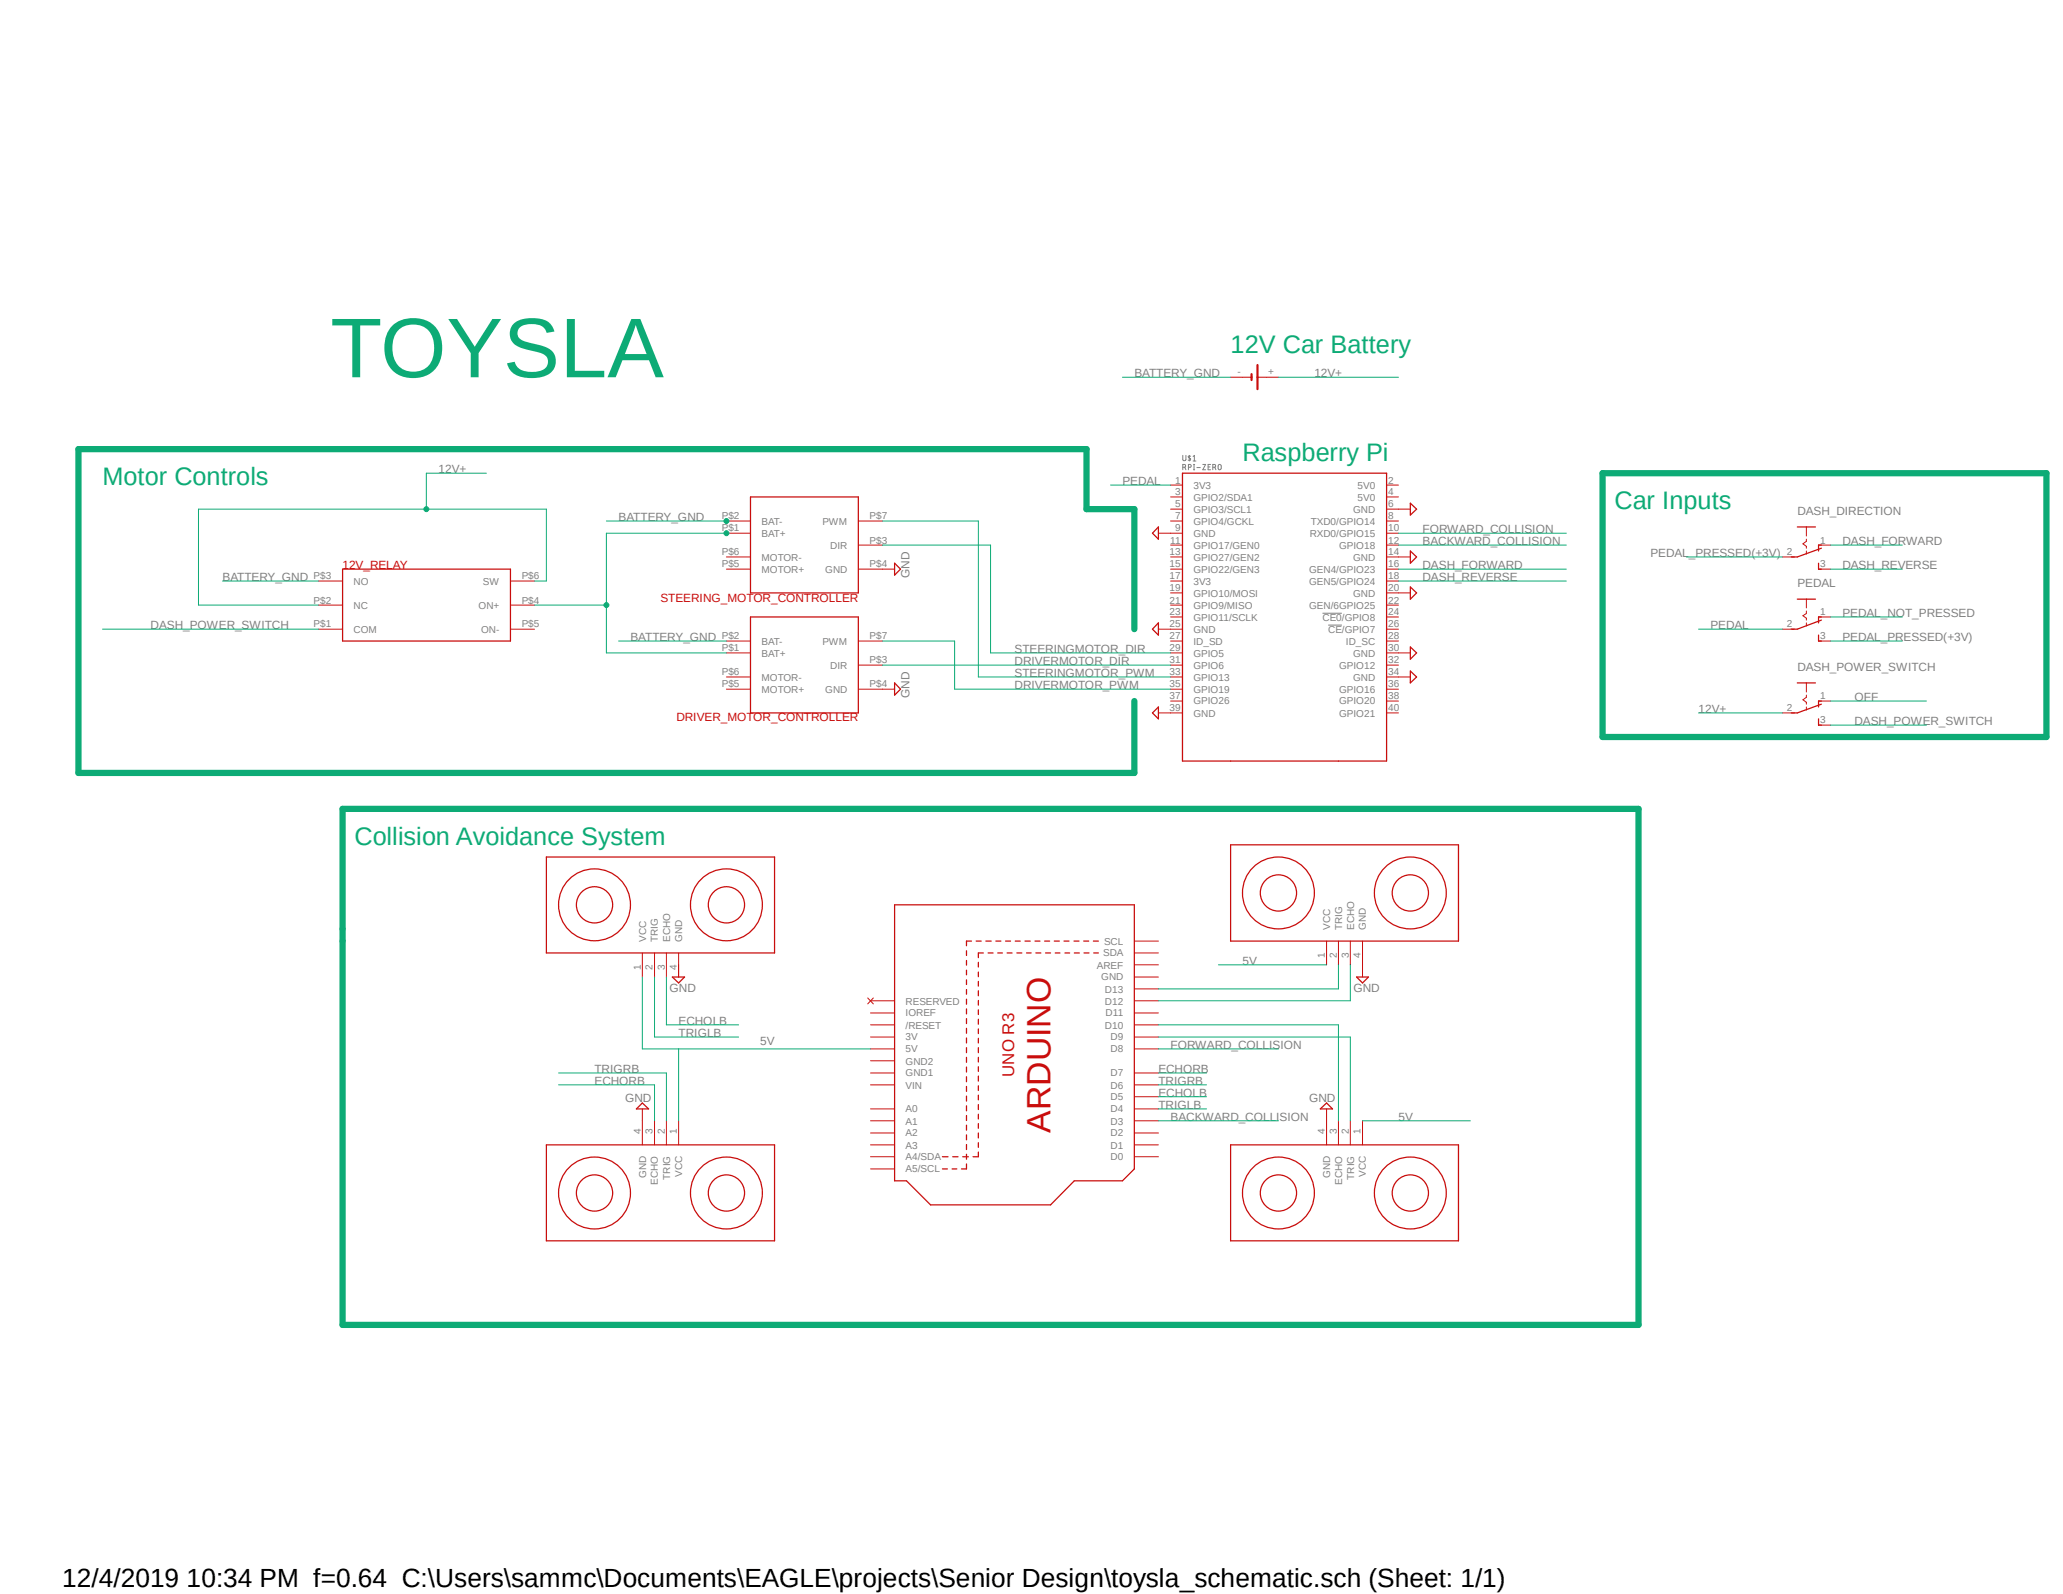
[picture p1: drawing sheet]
<svg xmlns="http://www.w3.org/2000/svg" width="279mm" height="216mm" viewBox="0 0 279 216" stroke-linecap="round" stroke-linejoin="round" font-family="sans-serif">
<path d="M10.2 39.4l267.4 140.5M277.6 39.4l-267.4 140.5" fill="none" stroke="#fff" stroke-width=".14"/>
<g fill="none" stroke="#808080" stroke-width=".14">
<path d="M160.2 63.3h.3v-.4h-.3v.7M160.2 61.7v.7a.24 .24 0 0 0 .4-.2v-.5M160.4 63.3l.2 .3M161 63.3h.2l.1-.3-.3-.1v.7M161.1 61.7v.7M161.2 61.8h-.2h-.1l.3 .3v.3l-.3-.1M161.6 61.8l.2-.1v.7M161.6 62.4h.4M161.6 62.9h.2M161.6 63.6h.2M161.7 62.9v.7M162.1 63.3h.5"/>
<path d="M162.9 62.9h.4l-.4 .7h.4M163.6 63.2h.3M164 62.9h-.4v.7h.4M164.3 63.3h.3v-.4h-.3v.7M164.5 63.3l.2 .3M165 63l.2-.1 .2 .2v.4l-.3 .1a.54 .54 0 0 1-.1-.6zM179.1 83.1h2.6M179.9 84.7h1.8"/>
</g>
<g fill="none" stroke="#c90d0c" stroke-width=".17">
<path d="M46.4 77.1h22.7v9.7h-22.7zM101.6 67.3h14.6v13h-14.6zM121.2 76.3l.8 .8-.8 .8zM156.9 71.4v1.6l-.8-.8zM160.1 64.1h27.7v39h-27.7zM191 68.2l.9 .8-.9 .8zM191 74.6l.9 .8-.9 .9zM191 79.5l.9 .8-.9 .9zM243.4 71.4h2.5M246.3 76.3v.8h.4M246.7 73.8h-.4v.8M246.7 74.3l-3.3 1.1h-.8"/>
<path d="M101.6 83.6h14.6v13h-14.6zM121.2 92.5l.8 .8-.8 .8zM156.1 96.6l.8-.8v1.6zM156.9 84.4v1.6l-.8-.8zM191 87.6l.9 .8-.9 .9zM191 90.9l.9 .8-.9 .8zM243.4 81.2h2.5M243.4 92.5h2.5M246.3 86v.8h.4M246.3 97.4v.8h.4M246.7 84l-3.3 1.2h-.8M246.7 83.6h-.4v.8"/>
<path d="M246.7 95h-.4v.8M246.7 95.4l-3.3 1.2h-.8M74 116.1h30.9v13h-30.9zM166.7 114.4h30.8v13.1h-30.8zM91.1 132.3h1.6l-.8 .8zM121.2 122.6h32.4v35.7l-1.6 1.6h-6.5l-3.2 3.3h-16.3l-3.2-3.3h-1.6zM130.9 128.8v.6M130.9 130.1v.6M130.9 131.4v.6M130.9 132.7v.6M130.9 134v.7M130.9 135.3v.7"/>
<path d="M130.9 136.7v.6M130.9 138v.6M130.9 139.3v.7M131.6 127.5h-.7v.6M132.2 127.5h.7M132.5 130.3v.7M132.5 131.7v.6M132.5 132.9v.7M132.5 134.2v.7M132.5 135.5v.6M132.5 136.8v.6M132.5 138v.7"/>
<path d="M132.5 139.4v.6M133.2 129.1h-.7v.6M133.5 127.5h.7M133.8 129.1h.7M134.9 127.5h.7M135.1 129.1h.7M136.2 127.5h.7M136.4 129.1h.7M137.5 127.5h.7M137.7 129.1h.7M138.8 127.5h.7M139 129.1h.7"/>
<path d="M140.2 127.5h.6M140.3 129.1h.7M141.5 127.5h.7M141.6 129.1h.7M142.8 127.5h.7M142.9 129.1h.7M144.1 127.5h.7M144.2 129.1h.7M145.5 127.5h.6M145.5 129.1h.7M146.8 127.5h.6M146.8 129.1h.7"/>
<path d="M148.1 127.5h.7M148.1 129.1h.7M183.7 132.3h1.6l-.8 .8zM74 155.1h30.9v13h-30.9zM87 149.4l.8 .8h-1.6zM127.6 158.3h.7M127.6 156.7h.8M128.9 158.3h.7M129 156.7h.8M130.4 156.7h.7M130.9 140.6v.7M130.9 141.9v.7"/>
<path d="M130.9 143.2v.7M130.9 144.5v.7M130.9 145.8v.7M130.9 147.2v.6M130.9 148.5v.6M130.9 149.8v.7M130.9 151.1v.7M130.9 152.4v.7M130.9 153.7v.7M130.9 155v.7M130.9 156.3v.7M130.9 157.6v.7h-.7"/>
<path d="M132.5 140.6v.7M132.5 141.9v.7M132.5 143.2v.6M132.5 144.5v.6M132.5 145.8v.6M132.5 147.1v.6M132.5 148.3v.7M132.5 149.6v.7M132.5 150.9v.7M132.5 152.2v.6M132.5 153.5v.6M132.5 154.8v.6"/>
<path d="M132.5 156v.7h-.7M166.7 155.1h30.8v13h-30.8zM178.8 150.2l.9-.8 .8 .8z"/>
<circle cx="80.5" cy="122.6" r="4.9"/>
<circle cx="80.5" cy="122.6" r="2.46"/>
<circle cx="98.4" cy="122.6" r="4.9"/>
<circle cx="98.4" cy="122.6" r="2.46"/>
<circle cx="173.1" cy="120.9" r="4.9"/>
<circle cx="173.1" cy="120.9" r="2.46"/>
<circle cx="191" cy="120.9" r="4.9"/>
<circle cx="191" cy="120.9" r="2.46"/>
<circle cx="80.5" cy="161.6" r="4.9"/>
<circle cx="80.5" cy="161.6" r="2.46"/>
<circle cx="98.4" cy="161.6" r="4.9"/>
<circle cx="98.4" cy="161.6" r="2.46"/>
<circle cx="173.1" cy="161.6" r="4.9"/>
<circle cx="173.1" cy="161.6" r="2.46"/>
<circle cx="191" cy="161.6" r="4.9"/>
<circle cx="191" cy="161.6" r="2.46"/>
</g>
<g fill="none" stroke="#c90d0c" stroke-width=".14">
<path d="M166.7 51.1h2.8M170.3 51.1h2.8M43.1 78.7h3.3M69.1 78.7h3.3M98.4 70.6h3.2M98.4 72.2h3.2M98.4 75.4h3.2M98.4 77.1h3.2M116.2 70.6h3.3M116.2 73.8h3.3M116.2 77.1h5M156.9 72.2h3.2"/>
<path d="M158.5 65.7h1.6M158.5 67.3h1.6M158.5 69h1.6M158.5 70.6h1.6M158.5 73.8h1.6M158.5 75.4h1.6M158.5 77.1h1.6M158.5 78.7h1.6M187.8 65.7h1.6M187.8 67.3h1.6M187.8 69h3.2M187.8 70.6h1.6"/>
<path d="M187.8 72.2h1.6M187.8 73.8h1.6M187.8 75.4h3.2M187.8 77.1h1.6M187.8 78.7h1.6M241.4 75.4h1.6M244.6 71.4v1.2M244.6 73v.3l-.4 .4 .4 .3v.3M244.6 74.6v.5M246.3 73.8h1.6M246.3 77.1h1.6M43.1 82h3.3"/>
<path d="M43.1 85.2h3.3M69.1 82h3.3M69.1 85.2h3.3M98.4 86.8h3.2M98.4 88.4h3.2M98.4 91.7h3.2M98.4 93.3h3.2M116.2 86.8h3.3M116.2 90.1h3.3M116.2 93.3h5M156.9 85.2h3.2M156.9 96.6h3.2"/>
<path d="M158.5 80.3h1.6M158.5 82h1.6M158.5 83.6h1.6M158.5 86.8h1.6M158.5 88.4h1.6M158.5 90.1h1.6M158.5 91.7h1.6M158.5 93.3h1.6M158.5 95h1.6M187.8 80.3h3.2M187.8 82h1.6M187.8 83.6h1.6"/>
<path d="M187.8 85.2h1.6M187.8 86.8h1.6M187.8 88.4h3.2M187.8 90.1h1.6M187.8 91.7h3.2M187.8 93.3h1.6M187.8 95h1.6M187.8 96.6h1.6M241.4 85.2h1.6M241.4 96.6h1.6M244.6 81.2v1.1M244.6 82.8v.3l-.4 .3 .4 .3v.3"/>
<path d="M244.6 84.4v.4M244.6 92.5v1.2M244.6 94.1v.3l-.4 .4 .4 .3v.3M244.6 95.8v.4M246.3 83.6h1.6M246.3 86.8h1.6M246.3 95h1.6M246.3 98.2h1.6M87 129.1v3.2M88.6 129.1v3.2M90.3 129.1v3.2M91.9 129.1v3.2"/>
<path d="M117.5 135.2l.8 .8M117.9 138.8h3.3M117.9 137.2h3.3M117.9 135.6h3.3M118.3 135.2l-.8 .8M153.6 138.8h3.3M153.6 137.2h3.3M153.6 135.6h3.3M153.6 133.9h3.3M153.6 132.3h3.3M153.6 130.7h3.3M153.6 127.5h3.3"/>
<path d="M153.6 129.1h3.3M179.7 127.5v3.2M181.3 127.5v3.2M182.9 127.5v3.2M184.5 127.5v4.8M87 150.2v4.9M88.6 151.8v3.3M90.3 151.8v3.3M91.9 151.8v3.3M117.9 156.7h3.3M117.9 155.1h3.3M117.9 153.5h3.3"/>
<path d="M117.9 151.8h3.3M117.9 150.2h3.3M117.9 146.9h3.3M117.9 145.3h3.3M117.9 142.1h3.3M117.9 140.5h3.3M117.9 158.3h3.3M117.9 143.7h3.3M153.6 156.7h3.3M153.6 155.1h3.3M153.6 153.5h3.3M153.6 151.8h3.3"/>
<path d="M153.6 150.2h3.3M153.6 148.5h3.3M153.6 146.9h3.3M153.6 145.3h3.3M153.6 142.1h3.3M153.6 140.5h3.3M179.7 150.2v4.9M181.3 151.8v3.3M182.9 151.8v3.3M184.5 151.8v3.3"/>
</g>
<path d="M169.5 50.7v.8M170.3 49.4v3.3" fill="none" stroke="#c90d0c" stroke-width=".3"/>
<path d="M82.1 72.2v16.2h16.3M119.5 70.6h13v21.1h26M119.5 73.8h14.7v14.6h24.3M72.4 82h9.7M119.5 86.8h9.8v6.5h29.2M119.5 90.1h39" fill="none" stroke="#0dab76" stroke-width=".14"/>
<circle cx="82.1" cy="82" r=".33" fill="#0dab76"/>
<g fill="none" stroke="#0dab76" stroke-width=".14">
<path d="M82.1 72.2h16.3"/>
<circle cx="82.1" cy="82" r=".33"/>
</g>
<circle cx="98.4" cy="72.2" r=".33" fill="#0dab76"/>
<g fill="none" stroke="#0dab76" stroke-width=".14">
<path d="M57.7 64.1v4.9M72.4 78.7h1.6v-9.7h-47.1v13h16.2"/>
<circle cx="98.4" cy="72.2" r=".33"/>
</g>
<circle cx="57.7" cy="69" r=".33" fill="#0dab76"/>
<g fill="none" stroke="#0dab76" stroke-width=".14">
<path d="M173.1 51.1h16.3M30.1 78.7h13M57.7 64.1h8.2M82.1 70.6h16.3M230 96.6h11.4"/>
<circle cx="57.7" cy="69" r=".33"/>
</g>
<circle cx="98.4" cy="70.6" r=".33" fill="#0dab76"/>
<g fill="none" stroke="#0dab76" stroke-width=".14">
<path d="M152 51.1h14.7M150.4 65.7h8.1M189.4 72.2h22.7M189.4 73.8h22.7M189.4 77.1h22.7M189.4 78.7h22.7M228.4 75.4h13M247.9 73.8h9.7M247.9 77.1h9.7M13.9 85.2h29.2M83.8 86.8h14.6M230 85.2h11.4"/>
<path d="M247.9 86.8h9.7M247.9 98.2h13M247.9 83.6h9.7M247.9 95h13M87 132.3v9.8h30.9M88.6 132.3v8.2h11.4M90.3 132.3v6.5h9.7M156.9 138.8h24.4v13M165 130.7h14.7M181.3 130.7v3.2h-24.4M182.9 130.7v4.9h-26M75.6 146.9h13v4.9"/>
<path d="M75.6 145.3h14.7v6.5M91.9 142.1v9.7M156.9 142.1h16.2M156.9 151.8h16.2M156.9 140.5h26v11.3M156.9 150.2h6.5M156.9 148.5h6.5M156.9 146.9h6.5M156.9 145.3h6.5M184.5 151.8h14.6"/>
<circle cx="98.4" cy="70.6" r=".33"/>
</g>
<path d="M217 64.1h60.2v35.7h-60.2zM153.6 85.2v-16.2h-6.4v-8.2h-136.6v43.9h143v-9.7M46.4 109.6h175.5v69.9h-175.5z" fill="none" stroke="#0dab76" stroke-width=".85"/>
<text font-size="11.5" fill="#0dab76" x="44.7" y="51.1">TOYSLA</text>
<text font-size="4.6" fill="#c90d0c" x="142.3" y="153.4" transform="rotate(-90 142.3 153.4)">ARDUINO</text>
<text font-size="3.6" x="8.4" y="214.9">12/4/2019 10:34 PM f=0.64 C:\Users\sammc\Documents\EAGLE\projects\Senior Design\toysla_schematic.sch (Sheet: 1/1)</text>
<g font-size="3.4" fill="#0dab76">
<text x="166.7" y="47.8">12V Car Battery</text>
<text x="13.9" y="65.7">Motor Controls</text>
<text x="168.3" y="62.4">Raspberry Pi</text>
<text x="218.7" y="69">Car Inputs</text>
<text x="48" y="114.5">Collision Avoidance System</text>
</g>
<text font-size="2.3" fill="#c90d0c" x="137.4" y="145.8" transform="rotate(-90 137.4 145.8)">UNO R3</text>
<g font-size="1.6" fill="#808080">
<text x="153.6" y="51.1">BATTERY_GND</text>
<text x="178" y="51.1">12V+</text>
<text x="59.4" y="64.1">12V+</text>
<text x="152" y="65.7">PEDAL</text>
<text x="83.8" y="70.6">BATTERY_GND</text>
<text x="243.4" y="69.8">DASH_DIRECTION</text>
<text x="192.7" y="72.2">FORWARD_COLLISION</text>
<text x="192.7" y="73.8">BACKWARD_COLLISION</text>
<text x="192.7" y="77.1">DASH_FORWARD</text>
<text x="223.5" y="75.4">PEDAL_PRESSED(+3V)</text>
<text x="249.5" y="73.8">DASH_FORWARD</text>
<text x="249.5" y="77.1">DASH_REVERSE</text>
<text x="30.1" y="78.7">BATTERY_GND</text>
<text x="123.2" y="78.3" transform="rotate(-90 123.2 78.3)">GND</text>
<text x="192.7" y="78.7">DASH_REVERSE</text>
<text x="243.4" y="79.5">PEDAL</text>
<text x="249.5" y="83.6">PEDAL_NOT_PRESSED</text>
<text x="20.4" y="85.2">DASH_POWER_SWITCH</text>
<text x="85.4" y="86.8">BATTERY_GND</text>
<text x="137.4" y="88.4">STEERINGMOTOR_DIR</text>
<text x="231.7" y="85.2">PEDAL</text>
<text x="249.5" y="86.8">PEDAL_PRESSED(+3V)</text>
<text x="123.2" y="94.5" transform="rotate(-90 123.2 94.5)">GND</text>
<text x="137.4" y="93.3">DRIVERMOTOR_PWM</text>
<text x="137.4" y="91.7">STEERINGMOTOR_PWM</text>
<text x="137.4" y="90.1">DRIVERMOTOR_DIR</text>
<text x="243.4" y="90.9">DASH_POWER_SWITCH</text>
<text x="251.2" y="95">OFF</text>
<text x="230" y="96.6">12V+</text>
<text x="251.2" y="98.2">DASH_POWER_SWITCH</text>
<text x="168.3" y="130.7">5V</text>
<text x="90.7" y="134.4">GND</text>
<text x="183.3" y="134.4">GND</text>
<text x="91.9" y="140.5">TRIGLB</text>
<text x="91.9" y="138.8">ECHOLB</text>
<text x="103" y="141.6">5V</text>
<text x="158.5" y="142.1">FORWARD_COLLISION</text>
<text x="80.5" y="145.3">TRIGRB</text>
<text x="80.5" y="146.9">ECHORB</text>
<text x="84.7" y="149.3">GND</text>
<text x="156.9" y="145.3">ECHORB</text>
<text x="156.9" y="148.6">ECHOLB</text>
<text x="156.9" y="146.9">TRIGRB</text>
<text x="177.3" y="149.3">GND</text>
<text x="156.9" y="150.2">TRIGLB</text>
<text x="158.5" y="151.8">BACKWARD_COLLISION</text>
<text x="189.4" y="151.8">5V</text>
</g>
<g font-size="1.6" fill="#c90d0c">
<text x="46.4" y="77.1">12V_RELAY</text>
<text x="89.5" y="81.5">STEERING_MOTOR_CONTROLLER</text>
<text x="91.6" y="97.7">DRIVER_MOTOR_CONTROLLER</text>
</g>
<g font-size="1.4" fill="#808080">
<text x="167.6" y="50.8">-</text>
<text x="171.7" y="50.8">+</text>
<text x="159.2" y="65.5">1</text>
<text x="188" y="65.5">2</text>
<text x="97.7" y="72">P$1</text>
<text x="97.7" y="70.4">P$2</text>
<text x="103.1" y="71.1">BAT-</text>
<text x="111.4" y="71.1">PWM</text>
<text x="117.8" y="70.4">P$7</text>
<text x="159.2" y="67.1">3</text>
<text x="159.2" y="68.7">5</text>
<text x="159.2" y="70.4">7</text>
<text x="159.2" y="72">9</text>
<text x="161.6" y="66.2">3V3</text>
<text x="161.6" y="67.8">GPIO2/SDA1</text>
<text x="161.6" y="69.4">GPIO3/SCL1</text>
<text x="161.6" y="71.1">GPIO4/GCKL</text>
<text x="177.5" y="71.1">TXD0/GPIO14</text>
<text x="183.3" y="69.4">GND</text>
<text x="183.9" y="66.2">5V0</text>
<text x="183.9" y="67.8">5V0</text>
<text x="188" y="67.1">4</text>
<text x="188" y="68.7">6</text>
<text x="188" y="70.4">8</text>
<text x="188" y="72">10</text>
<text x="97.7" y="76.8">P$5</text>
<text x="97.7" y="75.2">P$6</text>
<text x="103.1" y="77.6">MOTOR+</text>
<text x="103.1" y="75.9">MOTOR-</text>
<text x="103.1" y="72.7">BAT+</text>
<text x="111.8" y="77.6">GND</text>
<text x="112.4" y="74.3">DIR</text>
<text x="117.8" y="76.8">P$4</text>
<text x="117.8" y="73.6">P$3</text>
<text x="158.4" y="75.2">13</text>
<text x="158.4" y="76.8">15</text>
<text x="158.5" y="73.6">11</text>
<text x="161.6" y="72.7">GND</text>
<text x="161.6" y="74.3">GPIO17/GEN0</text>
<text x="161.6" y="75.9">GPIO27/GEN2</text>
<text x="161.6" y="77.6">GPIO22/GEN3</text>
<text x="177.3" y="77.6">GEN4/GPIO23</text>
<text x="177.4" y="72.7">RXD0/GPIO15</text>
<text x="181.4" y="74.3">GPIO18</text>
<text x="183.3" y="75.9">GND</text>
<text x="188" y="73.6">12</text>
<text x="188" y="75.2">14</text>
<text x="188" y="76.8">16</text>
<text x="242" y="75.2">2</text>
<text x="246.5" y="76.8">3</text>
<text x="246.5" y="73.6">1</text>
<text x="42.5" y="78.5">P$3</text>
<text x="42.5" y="81.7">P$2</text>
<text x="47.9" y="79.2">NO</text>
<text x="47.9" y="82.4">NC</text>
<text x="64.8" y="82.4">ON+</text>
<text x="65.4" y="79.2">SW</text>
<text x="70.7" y="78.5">P$6</text>
<text x="70.7" y="81.7">P$4</text>
<text x="158.4" y="78.5">17</text>
<text x="158.4" y="80.1">19</text>
<text x="158.4" y="81.7">21</text>
<text x="158.4" y="83.4">23</text>
<text x="161.6" y="79.2">3V3</text>
<text x="161.6" y="80.8">GPIO10/MOSI</text>
<text x="161.6" y="82.4">GPIO9/MISO</text>
<text x="177.3" y="79.2">GEN5/GPIO24</text>
<text x="177.3" y="82.4">GEN/6GPIO25</text>
<text x="183.3" y="80.8">GND</text>
<text x="188" y="78.5">18</text>
<text x="188" y="80.1">20</text>
<text x="188" y="81.7">22</text>
<text x="188" y="83.4">24</text>
<text x="246.5" y="83.4">1</text>
<text x="42.5" y="85">P$1</text>
<text x="47.9" y="85.7">COM</text>
<text x="65.2" y="85.7">ON-</text>
<text x="70.7" y="85">P$5</text>
<text x="97.7" y="88.2">P$1</text>
<text x="97.7" y="86.6">P$2</text>
<text x="103.1" y="88.9">BAT+</text>
<text x="103.1" y="87.3">BAT-</text>
<text x="111.4" y="87.3">PWM</text>
<text x="117.8" y="89.8">P$3</text>
<text x="117.8" y="86.6">P$7</text>
<text x="158.4" y="85">25</text>
<text x="158.4" y="86.6">27</text>
<text x="158.4" y="88.2">29</text>
<text x="158.4" y="89.8">31</text>
<text x="161.6" y="84.1">GPIO11/SCLK</text>
<text x="161.6" y="85.7">GND</text>
<text x="161.6" y="87.3">ID_SD</text>
<text x="161.6" y="88.9">GPIO5</text>
<text x="179.1" y="84.1">CE0/GPIO8</text>
<text x="179.9" y="85.7">CE/GPIO7</text>
<text x="182.3" y="87.3">ID_SC</text>
<text x="183.3" y="88.9">GND</text>
<text x="188" y="85">26</text>
<text x="188" y="86.6">28</text>
<text x="188" y="88.2">30</text>
<text x="188" y="89.8">32</text>
<text x="242" y="85">2</text>
<text x="246.5" y="86.6">3</text>
<text x="97.7" y="93.1">P$5</text>
<text x="97.7" y="91.5">P$6</text>
<text x="103.1" y="93.8">MOTOR+</text>
<text x="103.1" y="92.2">MOTOR-</text>
<text x="111.8" y="93.8">GND</text>
<text x="112.4" y="90.6">DIR</text>
<text x="117.8" y="93.1">P$4</text>
<text x="158.4" y="91.5">33</text>
<text x="158.4" y="93.1">35</text>
<text x="158.4" y="94.7">37</text>
<text x="161.6" y="90.6">GPIO6</text>
<text x="161.6" y="92.2">GPIO13</text>
<text x="161.6" y="93.8">GPIO19</text>
<text x="161.6" y="95.4">GPIO26</text>
<text x="181.4" y="90.6">GPIO12</text>
<text x="181.4" y="93.8">GPIO16</text>
<text x="181.4" y="95.4">GPIO20</text>
<text x="183.3" y="92.2">GND</text>
<text x="188" y="91.5">34</text>
<text x="188" y="93.1">36</text>
<text x="188" y="94.7">38</text>
<text x="246.5" y="94.7">1</text>
<text x="158.4" y="96.4">39</text>
<text x="161.6" y="97.1">GND</text>
<text x="181.4" y="97.1">GPIO21</text>
<text x="188" y="96.4">40</text>
<text x="242" y="96.4">2</text>
<text x="246.5" y="98">3</text>
<text x="180.1" y="125.9" transform="rotate(-90 180.1 125.9)">VCC</text>
<text x="181.8" y="125.9" transform="rotate(-90 181.8 125.9)">TRIG</text>
<text x="183.4" y="125.9" transform="rotate(-90 183.4 125.9)">ECHO</text>
<text x="185" y="125.9" transform="rotate(-90 185 125.9)">GND</text>
<text x="86.8" y="131.3" transform="rotate(-90 86.8 131.3)">1</text>
<text x="87.5" y="127.6" transform="rotate(-90 87.5 127.6)">VCC</text>
<text x="88.4" y="131.3" transform="rotate(-90 88.4 131.3)">2</text>
<text x="89.1" y="127.6" transform="rotate(-90 89.1 127.6)">TRIG</text>
<text x="90" y="131.3" transform="rotate(-90 90 131.3)">3</text>
<text x="90.8" y="127.6" transform="rotate(-90 90.8 127.6)">ECHO</text>
<text x="91.7" y="131.3" transform="rotate(-90 91.7 131.3)">4</text>
<text x="92.4" y="127.6" transform="rotate(-90 92.4 127.6)">GND</text>
<text x="148.5" y="131.2">AREF</text>
<text x="149.4" y="129.5">SDA</text>
<text x="149.5" y="127.9">SCL</text>
<text x="179.4" y="129.7" transform="rotate(-90 179.4 129.7)">1</text>
<text x="181.1" y="129.7" transform="rotate(-90 181.1 129.7)">2</text>
<text x="182.7" y="129.7" transform="rotate(-90 182.7 129.7)">3</text>
<text x="184.3" y="129.7" transform="rotate(-90 184.3 129.7)">4</text>
<text x="122.6" y="137.7">IOREF</text>
<text x="122.6" y="136.1">RESERVED</text>
<text x="149.1" y="132.8">GND</text>
<text x="149.6" y="136.1">D12</text>
<text x="149.6" y="134.5">D13</text>
<text x="149.7" y="137.7">D11</text>
<text x="122.6" y="142.5">5V</text>
<text x="122.6" y="140.9">3V</text>
<text x="122.6" y="139.3">/RESET</text>
<text x="149.6" y="139.3">D10</text>
<text x="150.4" y="142.5">D8</text>
<text x="150.4" y="140.9">D9</text>
<text x="122.6" y="147.4">VIN</text>
<text x="122.6" y="145.8">GND1</text>
<text x="122.6" y="144.2">GND2</text>
<text x="150.4" y="149.1">D5</text>
<text x="150.4" y="147.4">D6</text>
<text x="150.4" y="145.8">D7</text>
<text x="86.8" y="153.6" transform="rotate(-90 86.8 153.6)">4</text>
<text x="88.4" y="153.6" transform="rotate(-90 88.4 153.6)">3</text>
<text x="90" y="153.6" transform="rotate(-90 90 153.6)">2</text>
<text x="91.7" y="153.6" transform="rotate(-90 91.7 153.6)">1</text>
<text x="122.6" y="155.6">A3</text>
<text x="122.6" y="153.9">A2</text>
<text x="122.6" y="152.3">A1</text>
<text x="122.6" y="150.7">A0</text>
<text x="150.4" y="155.6">D1</text>
<text x="150.4" y="153.9">D2</text>
<text x="150.4" y="152.3">D3</text>
<text x="150.4" y="150.7">D4</text>
<text x="179.4" y="153.6" transform="rotate(-90 179.4 153.6)">4</text>
<text x="181.1" y="153.6" transform="rotate(-90 181.1 153.6)">3</text>
<text x="182.7" y="153.6" transform="rotate(-90 182.7 153.6)">2</text>
<text x="184.3" y="153.6" transform="rotate(-90 184.3 153.6)">1</text>
<text x="87.5" y="159.6" transform="rotate(-90 87.5 159.6)">GND</text>
<text x="89.1" y="160.4" transform="rotate(-90 89.1 160.4)">ECHO</text>
<text x="90.8" y="159.8" transform="rotate(-90 90.8 159.8)">TRIG</text>
<text x="92.4" y="159.4" transform="rotate(-90 92.4 159.4)">VCC</text>
<text x="122.6" y="158.8">A5/SCL</text>
<text x="122.6" y="157.2">A4/SDA</text>
<text x="150.4" y="157.2">D0</text>
<text x="180.1" y="159.6" transform="rotate(-90 180.1 159.6)">GND</text>
<text x="181.8" y="160.4" transform="rotate(-90 181.8 160.4)">ECHO</text>
<text x="183.4" y="159.8" transform="rotate(-90 183.4 159.8)">TRIG</text>
<text x="185" y="159.4" transform="rotate(-90 185 159.4)">VCC</text>
</g>
</svg>
